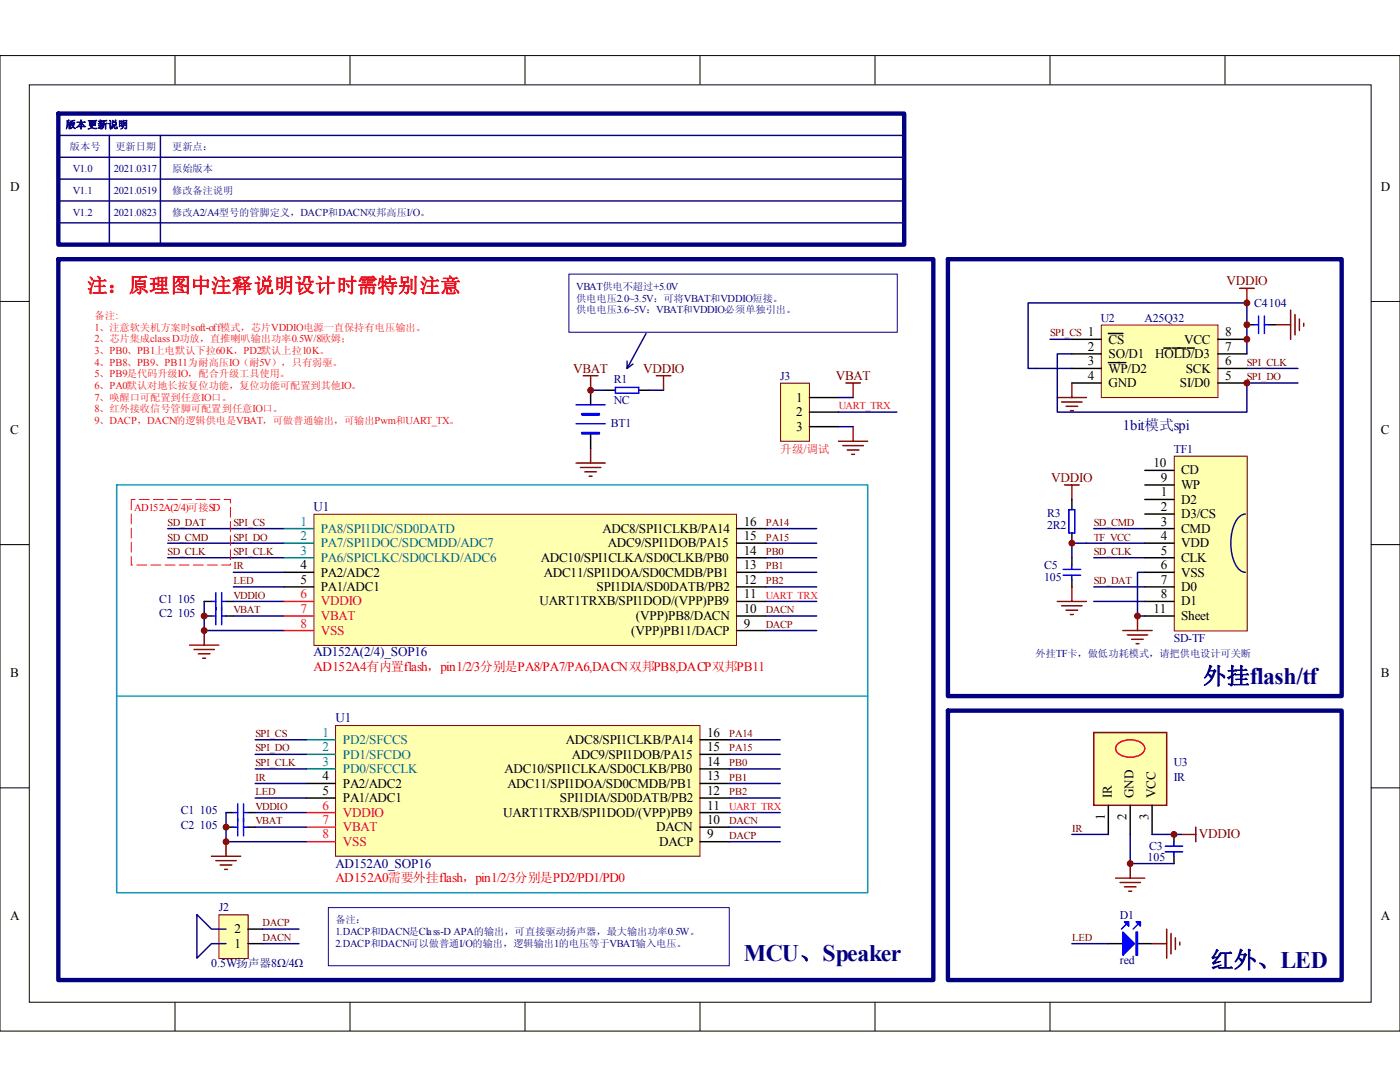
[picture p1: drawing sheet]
<svg xmlns="http://www.w3.org/2000/svg" width="279mm" height="216mm" viewBox="0 0 279 216" stroke-linecap="round" stroke-linejoin="round" font-family="sans-serif">
<g fill="none" stroke="#000" stroke-width=".2">
<path d="M0 11.1h279.4v194.6h-279.4zM5.8 16.9h267.8v183.1h-267.8zM34.9 11v5.9M69.8 11v5.9M104.8 11v5.9M139.7 11v5.9M174.6 11v5.9M209.5 11v5.9M244.5 11v5.9M0 60.2h5.8M273.6 60.2h5.8M0 108.7h5.8"/>
<path d="M273.6 108.7h5.8M0 157.2h5.8M273.6 157.2h5.8M34.9 199.9v5.8M69.8 199.9v5.8M104.8 199.9v5.8M139.7 199.9v5.8M174.6 199.9v5.8M209.5 199.9v5.8M244.5 199.9v5.8"/>
</g>
<path d="M11.6 51.7h174.7v143.9h-174.7zM189.2 51.7h78.6v87.2h-78.6z" fill="none" stroke="#000080" stroke-width=".87"/>
<path d="M222.6 175.2h5.9M223.5 176.1h4.1M224.4 177h2.3M225.3 177.8h.5M225.6 172.3v2.9M235.7 166.5h3M238.7 165v3" fill="none" stroke="#800000" stroke-width=".29"/>
<path d="M218.3 146.2h14.5v14.5h-14.5z" fill-rule="evenodd" fill="#ffffb0" stroke="#800000" stroke-width=".29"/>
<path d="M221.2 160.7v5.8M225.6 160.7v5.8M229.9 160.7v5.8" fill="none" stroke="#000" stroke-width=".29"/>
<path d="M222.9 148.6a4 4 0 0 1 5.3 0 1.35 1.35 0 0 1-.8 2.1 4.1 4.1 0 0 1-4.5-.6 1.14 1.14 0 0 1 0-1.5z" fill="none" stroke="#bf0000" stroke-width=".29"/>
<path d="M213.9 166.5h7.3M229.9 166.5h2.9" fill="none" stroke="#000080" stroke-width=".29"/>
<path d="M43.8 182.6h5.7v8.7h-5.7z" fill="#ffffb0"/>
<path d="M43.7 182.5h5.8v8.8h-5.8z" fill="none" stroke="#800000" stroke-width=".2"/>
<path d="M234.3 166.5v1.5M234.3 170.9v1.4M49.5 188.3h2.9M49.5 185.4h2.9" fill="none" stroke="#000" stroke-width=".29"/>
<path d="M232.5 170h3.5M232.5 168.8h3.5M234.3 168v.8M234.3 170v.9" fill="none" stroke="#00f" stroke-width=".29"/>
<path d="M206.6 73.5h7.3M209.5 67.7h4.4M248.8 73.5h10.2M248.8 76.4h10.2M225.6 166.5v5.8h8.7M232.8 166.5h2.9M52.4 185.4h7.3M52.4 188.3h7.3" fill="none" stroke="#000080" stroke-width=".29"/>
<path d="M247.4 57.5h2.9M248.8 57.5v2.9M211 79.3h5.8M213.9 76.4v2.9M211.9 80.2h4.1M212.8 81.1h2.3M213.6 81.9h.6" fill="none" stroke="#800000" stroke-width=".29"/>
<path d="M219.9 64.9h23.2v14.4h-23.2z" fill="#ffffb0"/>
<path d="M219.8 64.9h23.3v14.4h-23.3z" fill="none" stroke="#800000" stroke-width=".2"/>
<g fill="none" stroke="#000" stroke-width=".29">
<path d="M213.9 67.7h5.8M213.9 70.6h5.8M213.9 73.5h5.8M213.9 76.4h5.8M221.2 66.5h2.9M221.2 72.4h3.5M232.3 69.4h1.4M234 69.4h2.6M236.9 69.4h1.5M243 67.7h5.8M243 70.6h5.8M243 73.5h5.8"/>
<path d="M243 76.4h5.8M248.8 64.8h1.5M253.2 64.8h1.5"/>
</g>
<path d="M250.3 64.8h.9M251.2 63.1v3.4M252.3 64.8h.9M252.3 63.1v3.4" fill="none" stroke="#00f" stroke-width=".29"/>
<path d="M213.9 70.6h-2.9v11.6h37.8v-5.8M248.8 70.6v-10.2h-43.6v13.1h1.4M218.3 105.5h10.2M218.3 111.3h10.2M218.3 117.1h10.2M228.5 114.2h-1.5v8.7h1.5" fill="none" stroke="#000080" stroke-width=".29"/>
<g fill="none" stroke="#800000" stroke-width=".29">
<path d="M116.4 75h2.9M117.9 75v2.9M254.7 64.8h2.9M257.6 61.9v5.8M258.4 62.8v4M259.3 63.6v2.4M260.2 64.5v.6M115 92.4h5.8M115.8 93.3h4.1M116.7 94.1h2.3M117.6 95h.6M117.9 89.5v2.9"/>
<path d="M224.1 125.8h5.8M225 126.7h4M225.8 127.6h2.4M226.7 128.4h.6M227 122.9v2.9"/>
</g>
<path d="M113.5 54.7h65.6v11.6h-65.6z" fill="none" stroke="#11037f" stroke-width=".2"/>
<path d="M234.4 91.1h14.5v34.8h-14.5z" fill="#ffffb0"/>
<path d="M234.4 91h14.5v34.9h-14.5z" fill="none" stroke="#800000" stroke-width=".2"/>
<g fill="none" stroke="#000" stroke-width=".29">
<path d="M117.9 77.9v2.9M120.8 77.9h2M127.5 77.9h2M117.9 86.6v2.9M213.9 99.7v2M228.5 93.9h5.8M228.5 96.8h5.8M228.5 99.7h5.8M213.9 106.4v2M213.9 111.3v1.4M213.9 115.6v1.5M228.5 117.1h5.8"/>
<path d="M228.5 108.4h5.8M228.5 111.3h5.8M228.5 114.2h5.8M228.5 102.6h5.8M228.5 105.5h5.8M40.7 120h1.5M40.7 122.9h1.5M45.1 120h1.5M45.1 122.9h1.5M228.5 120h5.8M228.5 122.9h5.8M221.2 188.3h2.9"/>
<path d="M227 188.3h2.9"/>
</g>
<path d="M126.3 72.6l-1.2 .9M128.9 66.5l-3.8 7v-1.4M248.5 102.6a3.3 3.3 0 0 0-2.5 2.9 9.7 9.7 0 0 0 1.1 7.9l.9 .7 .5 .1M45.1 185.4h-2.9l-2.9-2.9v8.7l2.9-2.9h2.9" fill="none" stroke="#11037f" stroke-width=".29"/>
<g fill="none" stroke="#000080" stroke-width=".29">
<path d="M117.9 77.9h2.9M129.5 77.9h2.9M46.6 117.1h10.2M46.6 114.2h10.2M228.5 108.4h-14.6v2.9M40.7 120v2.9M46.6 120h10.2M46.6 122.9h10.2M152.8 120h10.2M152.8 122.9h10.2M152.8 125.8h10.2M218.3 120h10.2"/>
<path d="M213.9 188.3h7.3"/>
</g>
<g fill="none" stroke="#800000" stroke-width=".29">
<path d="M131 75h2.9M132.4 75v2.9M212.5 96.8h2.9M213.9 96.8v2.9M213.9 117.1v2.9M37.8 128.7h5.9M38.7 129.6h4.1M39.6 130.5h2.3M40.5 131.3h.5M40.7 125.8v2.9M211 120h5.8M211.9 120.9h4.1"/>
<path d="M212.8 121.8h2.3M213.6 122.6h.6M229.9 188.3h2.9M232.8 185.4v5.8M233.7 186.3v4M234.6 187.1v2.4M235.5 188v.6"/>
</g>
<g fill="none" stroke="#00f" stroke-width=".29">
<path d="M122.8 77.3h4.7v1.2h-4.7zM115 84.6h5.8M115 80.8h5.8M43.1 118.3v6.4M44.2 118.3v6.4M212.2 114.8h3.5M212.2 113.6h3.5M213.3 101.7h1.2v4.7h-1.2zM213.9 112.7v.9M213.9 114.8v.8M42.2 122.9h.9M42.2 120h.9"/>
<path d="M44.2 122.9h.9M44.2 120h.9M225 184.2l-1.2 1.2M227.3 184.2l-1.2 1.2"/>
</g>
<g fill="#00f" stroke="#00f" stroke-width=".29">
<path d="M226.7 183.9h.9v.9z"/>
<path d="M224.4 183.9h.9v.9z"/>
<path d="M224.1 186l2.3 2.3-2.3 2.3z"/>
<path d="M116.1 82.5h3.5v.3h-3.5z" fill-rule="evenodd"/>
<path d="M116.1 86.3h3.5v.3h-3.5z" fill-rule="evenodd"/>
<path d="M226.7 186h.3v4.6h-.3z" fill-rule="evenodd"/>
</g>
<path d="M65.5 181.1h80v11.6h-80z" fill="none" stroke="#11037f" stroke-width=".2"/>
<path d="M155.9 76.5h5.6v11.6h-5.6z" fill="#ffffb0"/>
<path d="M155.8 76.5h5.7v11.6h-5.7z" fill="none" stroke="#800000" stroke-width=".2"/>
<path d="M161.5 79.3h5.8M161.5 82.2h5.8M161.5 85.1h5.8" fill="none" stroke="#000" stroke-width=".29"/>
<path d="M168.8 76.4h2.9M170.3 76.4v2.9M167.3 88h5.9M168.2 88.9h4.1M169.1 89.8h2.3M170 90.7h.6M170.3 85.1v2.9" fill="none" stroke="#800000" stroke-width=".29"/>
<path d="M167.3 79.3h3M167.3 82.2h11.7M167.3 85.1h3M33.5 105.5h23.3M33.5 108.4h23.3M33.5 111.3h23.3M152.8 105.5h10.2M152.8 108.4h10.2M152.8 111.3h10.2M152.8 117.1h10.2M152.8 114.2h10.2M40.7 122.9v2.9h16.1" fill="none" stroke="#000080" stroke-width=".29"/>
<path d="M26.2 99.7v13h19.8v-13h-19.8" fill="none" stroke="#ee0e22" stroke-width=".2" stroke-dasharray="2.1 .7" stroke-linecap="butt"/>
<path d="M189.2 141.8h78.6v53.8h-78.6z" fill="none" stroke="#000080" stroke-width=".87"/>
<path d="M62.7 102.7h84.3v26.1h-84.3z" fill="#ffffb0"/>
<path d="M62.7 102.6h84.3v26.2h-84.3z" fill="none" stroke="#800000" stroke-width=".2"/>
<path d="M56.8 117.1h5.8M56.8 114.2h5.8M147 117.1h5.8M147 114.2h5.8M147 105.5h5.8M147 108.4h5.8M147 111.3h5.8M147 125.8h5.8M147 122.9h5.8M147 120h5.8" fill="none" stroke="#000" stroke-width=".29"/>
<path d="M56.8 111.3h5.8M56.8 108.4h5.8M56.8 105.5h5.8" fill="none" stroke="#008080" stroke-width=".29"/>
<path d="M56.8 120h5.8M56.8 122.9h5.8M56.8 125.8h5.8" fill="none" stroke="#ee0e22" stroke-width=".29"/>
<path d="M67.1 144.9h72.6v26h-72.6z" fill="#ffffb0"/>
<path d="M67 144.8h72.7v26.1h-72.7z" fill="none" stroke="#800000" stroke-width=".2"/>
<g fill="none" stroke="#000" stroke-width=".29">
<path d="M61.1 159.2h5.8M61.1 156.3h5.8M139.7 159.2h5.8M139.7 156.3h5.8M139.7 147.6h5.8M139.7 150.5h5.8M139.7 153.4h5.8M45.1 165h1.5M45.1 162.1h1.5M49.5 165h1.4M49.5 162.1h1.4M139.7 168h5.8"/>
<path d="M139.7 165h5.8M139.7 162.1h5.8"/>
</g>
<path d="M61.1 153.4h5.8M61.1 150.5h5.8M61.1 147.6h5.8" fill="none" stroke="#008080" stroke-width=".29"/>
<path d="M61.1 162.1h5.8M61.1 165h5.8M61.1 168h5.8" fill="none" stroke="#ee0e22" stroke-width=".29"/>
<path d="M46.6 165h.8M46.6 162.1h.8M47.4 160.4v6.4M48.6 165h.9M48.6 160.4v6.4M48.6 162.1h.9" fill="none" stroke="#00f" stroke-width=".29"/>
<g fill="none" stroke="#000080" stroke-width=".29">
<path d="M50.9 159.2h10.2M50.9 156.3h10.2M50.9 147.6h10.2M50.9 150.5h10.2M50.9 153.4h10.2M145.5 159.2h10.2M145.5 156.3h10.2M145.5 147.6h10.2M145.5 150.5h10.2M145.5 153.4h10.2M45.1 162.1v5.9h16M50.9 162.1h10.2"/>
<path d="M50.9 165h10.2M145.5 162.1h10.2M145.5 165h10.2M145.5 168h10.2"/>
</g>
<path d="M42.2 170.9h5.8M43.1 171.7h4M43.9 172.6h2.4M44.8 173.5h.6M45.1 168v2.9" fill="none" stroke="#800000" stroke-width=".29"/>
<path d="M23.3 96.8h149.9v81.3h-149.9zM23.3 138.9h149.9" fill="none" stroke="#009cca" stroke-width=".29"/>
<g fill="#800000" stroke="#800000" stroke-width=".2">
<circle cx="225.6" cy="172.3" r=".58"/>
<circle cx="234.3" cy="166.5" r=".58"/>
<circle cx="248.8" cy="76.4" r=".58"/>
<circle cx="248.8" cy="60.4" r=".58"/>
<circle cx="248.8" cy="67.7" r=".58"/>
<circle cx="248.8" cy="64.8" r=".58"/>
<circle cx="117.9" cy="77.9" r=".58"/>
<circle cx="227" cy="122.9" r=".58"/>
<circle cx="213.9" cy="108.4" r=".58"/>
<circle cx="40.7" cy="122.9" r=".58"/>
<circle cx="40.7" cy="125.8" r=".58"/>
<circle cx="45.1" cy="165" r=".58"/>
<circle cx="45.1" cy="168" r=".58"/>
</g>
<path d="M11.6 22.7h168.8v26.1h-168.8z" fill="none" stroke="#000080" stroke-width=".87"/>
<path d="M11.6 27h168.8M11.6 31.4h168.8M11.6 35.7h168.8M21.8 27v21.8M32 27v21.8M11.6 40.1h168.8M11.6 44.5h168.8" fill="none" stroke="#11037f" stroke-width=".29"/>
<text font-size="4.7" fill="#000080" x="148.4" y="191.7">MCU、Speaker</text>
<g font-size="4.6" fill="#000080">
<text x="240.1" y="136.5">外挂flash/tf</text>
<text x="241.6" y="193.1">红外、LED</text>
</g>
<text font-size="4.1" fill="#ee0e22" x="17.4" y="58.3">注：原理图中注释说明设计时需特别注意</text>
<text font-size="2.9" fill="#000080" x="224.1" y="85.9">1bit模式spi</text>
<g font-size="2.6">
<text x="2" y="38">D</text>
<text x="275.6" y="38">D</text>
<text x="217.1" y="67.1">1</text>
<text x="217.1" y="70">2</text>
<text x="221.2" y="68.6">CS</text>
<text x="221.2" y="71.5">SO/D1</text>
<text x="230.5" y="71.5">HOLD/D3</text>
<text x="236.3" y="68.6">VCC</text>
<text x="244.5" y="70">7</text>
<text x="244.5" y="67.1">8</text>
<text x="217.1" y="72.9">3</text>
<text x="217.1" y="75.8">4</text>
<text x="221.2" y="74.3">WP/D2</text>
<text x="221.2" y="77.2">GND</text>
<text x="235.5" y="77.2">SI/D0</text>
<text x="236.6" y="74.3">SCK</text>
<text x="244.5" y="75.8">5</text>
<text x="244.5" y="72.9">6</text>
<text x="158.9" y="80.2">1</text>
<text x="158.9" y="83.1">2</text>
<text x="2" y="86.5">C</text>
<text x="158.9" y="85.9">3</text>
<text x="275.6" y="86.5">C</text>
<text x="230.2" y="93.2">10</text>
<text x="235.7" y="94.7">CD</text>
<text x="231.6" y="101.9">2</text>
<text x="231.6" y="96.2">9</text>
<text x="231.6" y="99.1">1</text>
<text x="235.7" y="97.6">WP</text>
<text x="235.7" y="100.5">D2</text>
<text x="120.2" y="106.3">ADC8/SPI1CLKB/PA14</text>
<text x="148.4" y="104.9">16</text>
<text x="148.4" y="107.8">15</text>
<text x="231.6" y="107.8">4</text>
<text x="231.6" y="104.9">3</text>
<text x="235.7" y="103.4">D3/CS</text>
<text x="235.7" y="106.3">CMD</text>
<text x="59.9" y="113.5">4</text>
<text x="107.9" y="112.1">ADC10/SPI1CLKA/SD0CLKB/PB0</text>
<text x="121.3" y="109.2">ADC9/SPI1DOB/PA15</text>
<text x="148.4" y="110.7">14</text>
<text x="148.4" y="113.5">13</text>
<text x="231.6" y="110.7">5</text>
<text x="231.6" y="113.5">6</text>
<text x="235.7" y="109.2">VDD</text>
<text x="235.7" y="112.1">CLK</text>
<text x="59.9" y="116.5">5</text>
<text x="64" y="117.9">PA1/ADC1</text>
<text x="64" y="115.1">PA2/ADC2</text>
<text x="108.5" y="115.1">ADC11/SPI1DOA/SD0CMDB/PB1</text>
<text x="119" y="117.9">SPI1DIA/SD0DATB/PB2</text>
<text x="148.4" y="116.5">12</text>
<text x="148.4" y="119.4">11</text>
<text x="231.6" y="116.5">7</text>
<text x="231.6" y="119.4">8</text>
<text x="235.7" y="117.9">D0</text>
<text x="235.7" y="115.1">VSS</text>
<text x="107.7" y="120.8">UART1TRXB/SPI1DOD/(VPP)PB9</text>
<text x="126.9" y="123.8">(VPP)PB8/DACN</text>
<text x="148.4" y="125.2">9</text>
<text x="148.4" y="122.3">10</text>
<text x="230.2" y="122.3">11</text>
<text x="235.7" y="120.8">D1</text>
<text x="235.7" y="123.8">Sheet</text>
<text x="126" y="126.7">(VPP)PB11/DACP</text>
<text x="2" y="135">B</text>
<text x="275.6" y="135">B</text>
<text x="112.9" y="148.4">ADC8/SPI1CLKB/PA14</text>
<text x="141.1" y="147">16</text>
<text x="141.1" y="149.9">15</text>
<text x="64.3" y="155.7">4</text>
<text x="100.7" y="154.3">ADC10/SPI1CLKA/SD0CLKB/PB0</text>
<text x="114.1" y="151.4">ADC9/SPI1DOB/PA15</text>
<text x="141.1" y="152.8">14</text>
<text x="141.1" y="155.7">13</text>
<text x="64.3" y="158.6">5</text>
<text x="68.4" y="160.1">PA1/ADC1</text>
<text x="68.4" y="157.1">PA2/ADC2</text>
<text x="101.3" y="157.1">ADC11/SPI1DOA/SD0CMDB/PB1</text>
<text x="111.8" y="160.1">SPI1DIA/SD0DATB/PB2</text>
<text x="141.1" y="158.6">12</text>
<text x="141.1" y="161.5">11</text>
<text x="221.9" y="159.3" transform="rotate(-90 221.9 159.3)">IR</text>
<text x="226.2" y="159.3" transform="rotate(-90 226.2 159.3)">GND</text>
<text x="230.6" y="159.3" transform="rotate(-90 230.6 159.3)">VCC</text>
<text x="100.4" y="163">UART1TRXB/SPI1DOD/(VPP)PB9</text>
<text x="131" y="165.9">DACN</text>
<text x="141.1" y="167.3">9</text>
<text x="141.1" y="164.4">10</text>
<text x="220.5" y="163.6" transform="rotate(-90 220.5 163.6)">1</text>
<text x="224.8" y="163.6" transform="rotate(-90 224.8 163.6)">2</text>
<text x="229.2" y="163.6" transform="rotate(-90 229.2 163.6)">3</text>
<text x="131.6" y="168.8">DACP</text>
<text x="2" y="183.6">A</text>
<text x="275.6" y="183.6">A</text>
<text x="46.8" y="189.1">1</text>
<text x="46.8" y="186.3">2</text>
</g>
<g font-size="2.6" fill="#800000">
<text x="244.8" y="56.9">VDDIO</text>
<text x="114.4" y="74.3">VBAT</text>
<text x="128.4" y="74.3">VDDIO</text>
<text x="166.8" y="75.8">VBAT</text>
<text x="209.8" y="96.2">VDDIO</text>
<text x="239.3" y="167.3">VDDIO</text>
</g>
<g font-size="2.6" fill="#000080">
<text x="62.6" y="101.9">U1</text>
<text x="62.6" y="131">AD152A(2/4)_SOP16</text>
<text x="67" y="144.1">U1</text>
<text x="67" y="173.1">AD152A0_SOP16</text>
</g>
<g font-size="2.6" fill="#008080">
<text x="59.9" y="107.8">2</text>
<text x="59.9" y="104.9">1</text>
<text x="64" y="106.3">PA8/SPI1DIC/SD0DATD</text>
<text x="59.9" y="110.7">3</text>
<text x="64" y="112.1">PA6/SPICLKC/SD0CLKD/ADC6</text>
<text x="64" y="109.2">PA7/SPI1DOC/SDCMDD/ADC7</text>
<text x="64.3" y="149.9">2</text>
<text x="64.3" y="147">1</text>
<text x="68.4" y="148.4">PD2/SFCCS</text>
<text x="64.3" y="152.8">3</text>
<text x="68.4" y="154.3">PD0/SFCCLK</text>
<text x="68.4" y="151.4">PD1/SFCDO</text>
</g>
<g font-size="2.6" fill="#ee0e22">
<text x="59.9" y="119.4">6</text>
<text x="59.9" y="122.3">7</text>
<text x="59.9" y="125.2">8</text>
<text x="64" y="120.8">VDDIO</text>
<text x="64" y="123.8">VBAT</text>
<text x="64" y="126.7">VSS</text>
<text x="64.3" y="161.5">6</text>
<text x="64.3" y="164.4">7</text>
<text x="64.3" y="167.3">8</text>
<text x="68.4" y="163">VDDIO</text>
<text x="68.4" y="165.9">VBAT</text>
<text x="68.4" y="168.8">VSS</text>
</g>
<g font-size="2.6" fill="#f00">
<text x="62.6" y="133.9">AD152A4有内置flash，pin1/2/3分别是PA8/PA7/PA6,DACN双邦PB8,DACP双邦PB11</text>
<text x="67" y="176">AD152A0需要外挂flash，pin1/2/3分别是PD2/PD1/PD0</text>
</g>
<g font-size="2.4" fill="#000080">
<text x="219.7" y="64.2">U2</text>
<text x="228.4" y="64.2">A25Q32</text>
<text x="250.3" y="61.3">C4104</text>
<text x="122.5" y="76.5">R1</text>
<text x="155.7" y="75.9">J3</text>
<text x="122.5" y="80.5">NC</text>
<text x="121.9" y="85.2">BT1</text>
<text x="234.3" y="90.3">TF1</text>
<text x="209" y="103.1">R3</text>
<text x="209" y="105.5">2R2</text>
<text x="208.4" y="113.6">C5</text>
<text x="208.4" y="115.9">105</text>
<text x="31.7" y="123.2">C2</text>
<text x="31.7" y="120.3">C1</text>
<text x="35.5" y="123.2">105</text>
<text x="35.5" y="120.3">105</text>
<text x="234.3" y="128.2">SD-TF</text>
<text x="234.3" y="152.8">U3</text>
<text x="234.3" y="155.8">IR</text>
<text x="36.1" y="165.4">C2</text>
<text x="36.1" y="162.5">C1</text>
<text x="39.9" y="165.4">105</text>
<text x="39.9" y="162.5">105</text>
<text x="229" y="171.7">105</text>
<text x="229.4" y="169.7">C3</text>
<text x="43.7" y="181.9">J2</text>
<text x="223.5" y="183.4">D1</text>
<text x="42.2" y="193">0.5W扬声器8Ω/4Ω</text>
<text x="223.5" y="192.4">red</text>
</g>
<text font-size="2.3" fill="#ee0e22" x="155.7" y="90.3">升级/调试</text>
<g font-size="2.1" fill="#11037f">
<text x="14.6" y="34.3">V1.0</text>
<text x="22.7" y="34.3">2021.0317</text>
<text x="14.6" y="38.7">V1.1</text>
<text x="22.7" y="38.7">2021.0519</text>
<text x="14.6" y="43">V1.2</text>
<text x="22.7" y="43">2021.0823</text>
<text x="115" y="57.8">VBAT供电不超过+5.0V</text>
<text x="67" y="186.6">1.DACP和DACN是Class-D APA的输出，可直接驱动扬声器，最大输出功率0.5W。</text>
<text x="67" y="188.9">2.DACP和DACN可以做普通I/O的输出，逻辑输出1的电压等于VBAT输入电压。</text>
</g>
<g font-size="2.1" fill="#ee0e22">
<text x="18.9" y="66">1、注意软关机方案时soft-off模式，芯片VDDIO电源一直保持有电压输出。</text>
<text x="18.9" y="68.3">2、芯片集成class D功放，直推喇叭输出功率0.5W/8欧姆；</text>
<text x="18.9" y="70.6">3、PB0、PB1上电默认下拉60K，PD2默认上拉10K。</text>
<text x="18.9" y="73">4、PB8、PB9、PB11为耐高压IO（耐5V），只有弱驱。</text>
<text x="18.9" y="75.3">5、PB9是代码升级IO，配合升级工具使用。</text>
<text x="18.9" y="77.6">6、PA0默认对地长按复位功能，复位功能可配置到其他IO。</text>
<text x="18.9" y="79.9">7、唤醒口可配置到任意IO口。</text>
<text x="18.9" y="82.3">8、红外接收信号管脚可配置到任意IO口。</text>
<text x="167.4" y="81.7">UART_TRX</text>
<text x="18.9" y="84.6">9、DACP，DACN的逻辑供电是VBAT，可做普通输出，可输出Pwm和UART_TX。</text>
<text x="152.8" y="119.5">UART_TRX</text>
<text x="145.5" y="161.6">UART_TRX</text>
</g>
<g font-size="2.1" fill="#800000">
<text x="209.5" y="67.1">SPI_CS</text>
<text x="248.8" y="73">SPI_CLK</text>
<text x="248.8" y="75.9">SPI_DO</text>
<text x="33.4" y="107.9">SD_CMD</text>
<text x="33.4" y="104.9">SD_DAT</text>
<text x="46.6" y="104.9">SPI_CS</text>
<text x="46.6" y="107.9">SPI_DO</text>
<text x="152.8" y="104.9">PA14</text>
<text x="152.8" y="107.9">PA15</text>
<text x="218.3" y="104.9">SD_CMD</text>
<text x="218.3" y="107.9">TF_VCC</text>
<text x="33.4" y="110.7">SD_CLK</text>
<text x="46.6" y="113.6">IR</text>
<text x="46.6" y="110.7">SPI_CLK</text>
<text x="152.8" y="110.7">PB0</text>
<text x="152.8" y="113.6">PB1</text>
<text x="218.3" y="110.7">SD_CLK</text>
<text x="46.6" y="119.5">VDDIO</text>
<text x="46.6" y="116.6">LED</text>
<text x="152.8" y="116.6">PB2</text>
<text x="218.3" y="116.6">SD_DAT</text>
<text x="46.6" y="122.3">VBAT</text>
<text x="152.8" y="122.3">DACN</text>
<text x="152.8" y="125.3">DACP</text>
<text x="51" y="147.1">SPI_CS</text>
<text x="51" y="149.9">SPI_DO</text>
<text x="145.5" y="147.1">PA14</text>
<text x="145.5" y="149.9">PA15</text>
<text x="51" y="155.8">IR</text>
<text x="51" y="152.9">SPI_CLK</text>
<text x="145.5" y="152.9">PB0</text>
<text x="145.5" y="155.8">PB1</text>
<text x="51" y="161.6">VDDIO</text>
<text x="51" y="158.7">LED</text>
<text x="145.5" y="158.7">PB2</text>
<text x="51" y="164.5">VBAT</text>
<text x="145.5" y="164.5">DACN</text>
<text x="145.5" y="167.4">DACP</text>
<text x="214" y="165.9">IR</text>
<text x="52.4" y="184.8">DACP</text>
<text x="52.4" y="187.8">DACN</text>
<text x="214" y="187.8">LED</text>
</g>
<text font-size="2.1" fill="#f00" x="26.8" y="102">AD152A(2/4)可接SD</text>
<g font-size="2" fill="#11037f">
<text x="13.1" y="25.6">版本更新说明</text>
<text x="14" y="30">版本号</text>
<text x="23" y="30">更新日期</text>
<text x="34.4" y="30">更新点：</text>
<text x="34.4" y="34.3">原始版本</text>
<text x="34.4" y="38.7">修改备注说明</text>
<text x="34.4" y="43">修改A2/A4型号的管脚定义，DACP和DACN双邦高压I/O。</text>
<text x="115" y="60.2">供电电压2.0~3.5V：可将VBAT和VDDIO短接。</text>
<text x="115" y="62.5">供电电压3.6~5V：VBAT和VDDIO必须单独引出。</text>
<text x="67" y="184.2">备注：</text>
</g>
<text font-size="2" fill="#ee0e22" x="18.9" y="63.7">备注:</text>
<text font-size="2" fill="#000080" x="206.7" y="131.1">外挂TF卡，做低功耗模式，请把供电设计可关断</text>
</svg>
